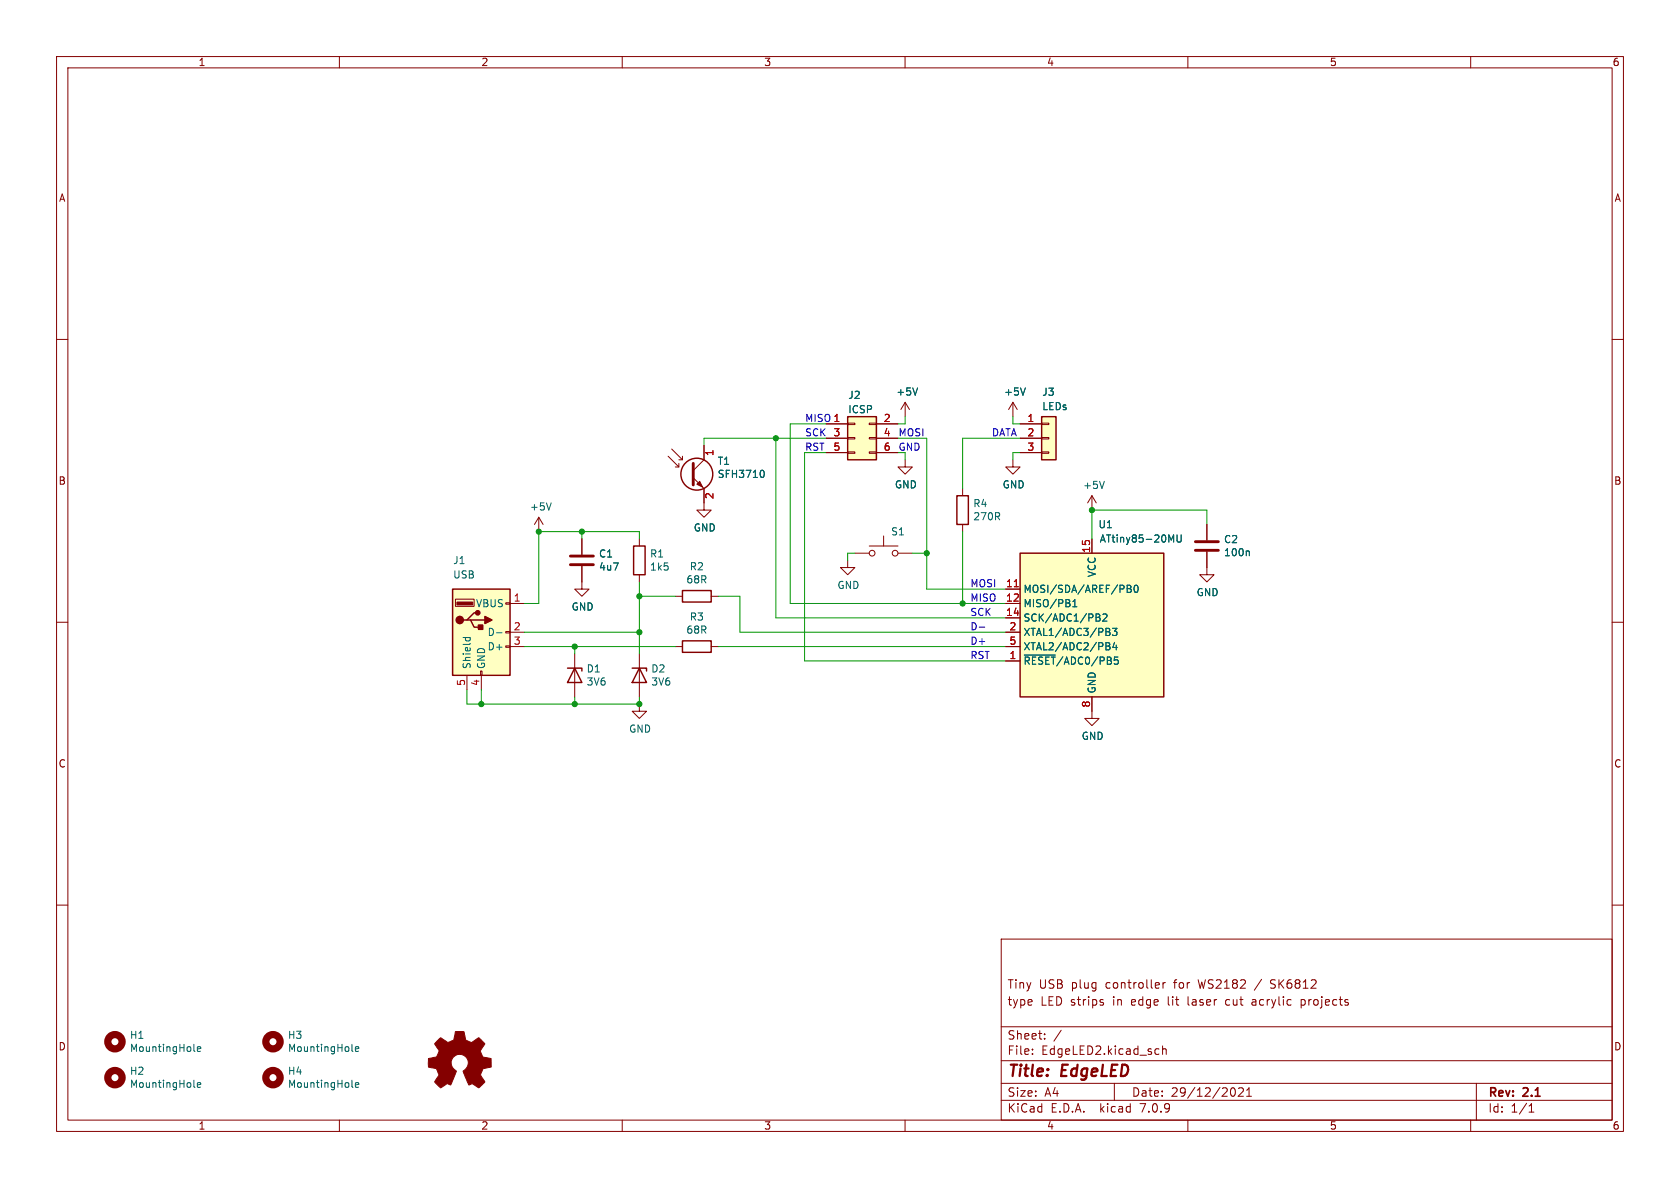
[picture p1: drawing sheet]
<svg xmlns="http://www.w3.org/2000/svg" width="297mm" height="210mm" viewBox="0 0 297 210" stroke-linecap="round" stroke-linejoin="round" font-family="sans-serif">
<g fill="none" stroke="#840000" stroke-width=".18">
<path d="M10 10h277v190h-277zM12 12h273v186h-273zM60 10v2M110 10v2M160 10v2M210 10v2M260 10v2M10 60h2M285 60h2M118.7 79.4l1.9 1.9v-.7M124.5 78.7v2.6l-1.9 1.9M146 74.9h3.9"/>
<path d="M146 77.5h3.9M149.9 79.9h1.2v.2h-1.2zM149.9 77.3h1.2v.3h-1.2zM149.9 74.8h1.2v.3h-1.2zM153.7 79.9h1.2v.2h-1.2zM153.7 77.3h1.2v.3h-1.2zM153.7 74.8h1.2v.3h-1.2zM154.9 74.9h3.8M154.9 77.5h3.8M160 71.1l-.7 1.3M160 71.1v2.6M160 71.1l.8 1.3"/>
<path d="M179.1 71.1l-.8 1.3M179.1 71.1v2.6M179.1 71.1l.7 1.3M180.3 74.9h3.8M180.3 77.5h3.8M184.1 79.9h1.3v.2h-1.3zM184.1 77.3h1.3v.3h-1.3zM184.1 74.8h1.3v.3h-1.3zM95.2 91.4l-.7 1.3M95.2 91.4v2.6M95.2 91.4l.8 1.3M102.9 95.3v2.7"/>
<path d="M113 95.3v1.2M118.1 80.6l1.9 2v-.7M119.4 82.6h.6M120 81.3h.6M122.6 84.5l1.9 1.9v3.8h1.2l-1.2 1.2-1.3-1.2h1.3M146 80h3.9M149.9 99.1v1.2h1.2l-1.2 1.3-1.3-1.3h1.3M151.1 97.8h2.6M153.7 96.5h5M154.9 80h3.8M156.2 94.7v1.8M158.7 97.8h2.6"/>
<path d="M160 81.3v1.3h1.3l-1.3 1.2-1.3-1.2h1.3M170.2 86.4v1.2M170.2 92.7v1.3M179.1 81.3v1.3h1.2l-1.2 1.2-1.3-1.2h1.3M180.3 80h3.8M193 87.6l-.7 1.3M193 87.6v2.6M193 95.3v2.5M193 87.6l.8 1.3M213.4 97.5v4.1h1.2l-1.2 1.3-1.3-1.3h1.3M213.4 92.7v2.8M10 110h2"/>
<path d="M80.5 105.9h3.3v1.3h-3.3zM82.5 119.4v2.5M85 118.6h.2v.8h-.2zM85.1 119.4v2.5M89.4 114.2h.8v.2h-.8zM89.4 111.6h.8v.3h-.8zM89.4 106.6h.8v.2h-.8zM90.2 106.7h2.5M90.2 111.8h2.5M90.2 114.3h2.5M101.6 115.6v7.6M102.9 100.1v4h1.2l-1.2 1.3-1.3-1.3h1.3"/>
<path d="M113 101.6v1.3M113 115.6v7.6M119.4 114.3h1.2M119.4 105.4h1.2M125.7 114.3h1.3M125.7 105.4h1.3M177.8 116.8h2.5M177.8 104.1h2.5M177.8 106.7h2.5M177.8 109.2h2.5M177.8 111.8h2.5M177.8 114.3h2.5"/>
<path d="M285 110h2M113 124.5v1.2h1.3l-1.3 1.3-1.2-1.3h1.2M193 123.2v3.8h1.3l-1.3 1.3-1.2-1.3h1.2M10 160h2M285 160h2M177 166h108v32h-108zM194.9 177.2l.2 .2-.2 .3M194.9 176.7l.1 .1M204.9 173.8l.1 .3-.8 .1M205.6 173.7v1M206 173.7l-.3 .1-.1 .2M216.7 176.8v.8"/>
<path d="M221.8 176.7l-.4 .1M221.9 177.1h-.4a.29 .29 0 0 0-.2 .3 .29 .29 0 0 0 .2 .3h.4M224.6 174.6l.2 .1M224.7 173.3l-.1 .2 .1 .3M230 177.6l.5 .1M230 176.7v1.5M230.5 176.7l-.5 .1M60 198v2M110 198v2M160 198v2M177 194.5h108M177 191.5h108"/>
<path d="M177 187.5h108M177 181.5h108M182.5 186.3v.1M182.5 185.5v.1M184.7 183.6v.1M184.7 182.8v.1M187.6 182.1l-1.3 2M197 191.5v3M204.5 185.4l.4 .1M204.9 186.3l-.4 .1M205.5 185.5l.2-.1 .4 .1 .1 .9M205.5 184.9v1.5"/>
<path d="M210 198v2M217.7 192.4l.2-.1a.81 .81 0 0 1 .6 .6 .81 .81 0 0 1-.3 .8h-.5M219 192.4l.5-.1 .2 .1 .1 .3-.9 1.1h.9M220.4 193.8h.8M220.4 192.7l.4-.4v1.5M260 198v2M261 191.5v6.5M270.3 196.6h.9M270.3 195.5l.4-.4v1.5"/>
<circle cx="154.2" cy="97.8" r=".51"/>
<circle cx="158.2" cy="97.8" r=".51"/>
</g>
<g fill="none" stroke="#840000" stroke-width=".25">
<path d="M149.9 73.7h5v7.6h-5zM184.1 73.7h2.6v7.6h-2.6zM112 96.5h2v5.1h-2zM169.2 87.6h2v5.1h-2zM180.3 97.8h25.4v25.4h-25.4zM80 104.1h10.2v15.3h-10.2zM82.5 109.6h.7l.6 1.3h1.3M83.2 109.6h2.5M84.5 108.3h-.7l-1.3 1.3h-.6M100.3 118.1h2.6v.5M101.6 118.1l1.3 2.6h-2.6zM111.8 118.1h2.5v.5"/>
<path d="M113 118.1l1.3 2.6h-2.5zM120.6 113.3h5.1v2h-5.1zM120.6 104.4h5.1v2h-5.1z"/>
<circle cx="123.2" cy="83.8" r="2.82"/>
</g>
<path d="M100.8 99.8h4.1M100.8 98.3h4.1M122.6 81.9v3.8M211.3 97.3h4.1M211.3 95.8h4.1" fill="none" stroke="#840000" stroke-width=".51"/>
<g fill="none" stroke="#006464" stroke-width=".18">
<path d="M162.2 68.6l-.4 1.2M181.3 68.6l-.5 1.2M97.4 88.9l-.4 1.3M134.7 83.1a.68 .68 0 0 1 .4 .7 .68 .68 0 0 1-.4 .6M195.2 85.1l-.4 1.3M207.1 95.5l.4-.9v1.2M208.1 94.6v1l.2 .2h.4l.1-.2v-1M220.7 97.4l.2 .2v.6M81.9 112.7h1.2M82.3 112.7v.4M83.1 112.7v.4M87.8 111.9h1"/>
<path d="M181.1 115.8h5.5M189.7 107.3h.7M189.7 106.4l.3-.4v1.3M193.8 108.5l.6 .2v.2l-.2 .2M193.8 109.1h.4M194.2 109.1l.3 .3-.1 .3-.6 .1M195 108.7l.5-.2 .2 .4-.8 .9h.8M195.5 111.1l.6 .1 .1 .2-.3 .3M195.5 113.6l.6 .1 .1 .3-.3 .2M195.5 111.7h.4M195.5 114.2h.4M195.9 111.7l.3 .2v.3l-.7 .1"/>
<path d="M195.9 114.2l.3 .3v.3l-.7 .1M196.7 111.1h.8l-.5 .5 .4 .1v.5l-.2 .1-.5-.1M197 113.5l-.3 1h.8M197.3 114v.9M199.3 103.4h.4l.2 .3-.2 .4 .2 .1 .1 .3-.2 .2h-.5zM199.3 104.1h.4M200.7 103.5l.1-.1a.68 .68 0 0 1 .4 .7 .68 .68 0 0 1-.4 .6 .84 .84 0 0 1-.1-1.2zM34.3 185.7l.2 .2M34.3 192l.2 .2M34.9 185.4l.6-.1-.1-.2-.3-.1-.2 .2v.6h.5M34.9 191.8l.6-.1-.1-.3h-.3l-.2 .2v.6h.5M62.2 185.7l.2 .2"/>
<path d="M62.2 192l.2 .2M62.8 185.4l.6-.1v-.2l-.4-.1-.2 .2 .1 .6h.5M62.8 191.8l.6-.1v-.3h-.4l-.2 .2 .1 .6h.5"/>
</g>
<g fill="#ffffc2" stroke="#ffffc2" stroke-width=".18">
<path d="M180.3 97.8h25.4v25.4h-25.4z"/>
<path d="M184.1 73.7h2.6v7.6h-2.6z"/>
<path d="M149.9 73.7h5v7.6h-5z"/>
<path d="M80 104.1h10.2v15.3h-10.2z"/>
</g>
<path d="M179.3 103.7h.7" fill="none" stroke="#a90000" stroke-width=".18"/>
<g fill="none" stroke="#840000" stroke-width="1.3">
<circle cx="20.3" cy="190.5" r="1.27"/>
<circle cx="20.3" cy="184.1" r="1.27"/>
<circle cx="48.3" cy="190.5" r="1.27"/>
<circle cx="48.3" cy="184.1" r="1.27"/>
</g>
<g fill="#840000" stroke="#840000" stroke-width=".25">
<path d="M85.7 109l1.3 .6-1.3 .6z"/>
<path d="M84.6 110.5h.7v.8h-.7z"/>
<circle cx="81.3" cy="109.6" r=".63"/>
<circle cx="84.5" cy="108.3" r=".38"/>
</g>
<g fill="#840000" stroke="#840000" stroke-width=".18">
<path d="M80.8 106.4h2.8v.5h-2.8z"/>
<path d="M77.3 183.9l.6-.5 .9 .6a.62 .62 0 0 0 1 0l.2-.1a1.62 1.62 0 0 0 .5-1.3l.1-.3 1.4 .1 .2 .7a.74 .74 0 0 0 .7 1l.5 .2 1.3-.9 1 1.1-.4 .7a.75 .75 0 0 0-.2 1.2l.2 .4 1.5 .3v1.5l-1.4 .3-.1 .1a1.23 1.23 0 0 0-.2 1.2l.6 1-.1 .2-1 .9-.8-.5a.54 .54 0 0 0-.8 0l-1.1-2.4a2.33 2.33 0 0 0 .9-1.9 1.54 1.54 0 0 0-2.5-.7 1.54 1.54 0 0 0 .4 2.6l-1.1 2.4a.69 .69 0 0 0-1.1 .1l-.6 .4-1.1-1.1 .8-1.2-.2-.5a.71 .71 0 0 0-.9-.7l-.8-.2v-1.5l.5-.1a1.11 1.11 0 0 0 1.2-.7 .72 .72 0 0 0-.2-1.2l-.4-.6z"/>
<path d="M123.2 85.6l.5-.5 .5 1z"/>
</g>
<path d="M173.1 110.9h1" fill="none" stroke="#0000c2" stroke-width=".18"/>
<g fill="none" stroke="#009600" stroke-width=".18">
<path d="M137.2 77.5v31.7h40.6M146 74.9h-6.3v31.8h38.1M146 77.5h-21.5v1.2M158.7 77.5h5.1v26.6h14M160 73.7v1.2h-1.3M179.1 73.7v1.2h1.2M180.3 77.5h-10.1v8.9M102.9 94v1.3M113 95.3v-1.3h-17.8v12.7h-2.5M146 80h-3.8v36.8h35.6M151.1 97.8h-1.2v1.3M160 80v1.3"/>
<path d="M161.3 97.8h2.5M170.2 94v12.7M180.3 80h-1.2v1.3M213.4 92.7v-2.5h-20.4v5.1M92.7 114.3h26.7M92.7 111.8h20.3M101.6 114.3v1.3M113 102.9v12.7M113 105.4h6.4M127 114.3h50.8M127 105.4h3.8v6.4h47M82.5 121.9v2.6h30.5v-1.3"/>
<path d="M85.1 121.9v2.6M101.6 123.2v1.3"/>
</g>
<g fill="#009600" stroke="#009600" stroke-width=".18">
<circle cx="101.6" cy="114.3" r=".46"/>
<circle cx="113" cy="105.4" r=".46"/>
<circle cx="113" cy="111.8" r=".46"/>
<circle cx="102.9" cy="94" r=".46"/>
<circle cx="95.2" cy="94" r=".46"/>
<circle cx="85.1" cy="124.5" r=".46"/>
<circle cx="113" cy="124.5" r=".46"/>
<circle cx="101.6" cy="124.5" r=".46"/>
<circle cx="163.8" cy="97.8" r=".46"/>
<circle cx="137.2" cy="77.5" r=".46"/>
<circle cx="170.2" cy="106.7" r=".46"/>
<circle cx="193" cy="90.2" r=".46"/>
</g>
<g font-size="2.8" fill="#840000">
<text x="178" y="190.9">Title:</text>
<text x="187.7" y="190.9">EdgeLED</text>
</g>
<g font-size="2.1" fill="#840000">
<text x="178" y="178">type</text>
<text x="178" y="175">Tiny</text>
<text x="183.7" y="175">USB</text>
<text x="183.9" y="178">LED strips</text>
<text x="189.5" y="175">plug</text>
<text x="195.6" y="175">controller</text>
<text x="196.9" y="178">in</text>
<text x="200.3" y="178">edge</text>
<text x="206.9" y="178">lit</text>
<text x="207.8" y="175">for</text>
<text x="210.5" y="178">laser</text>
<text x="212.3" y="175">WS2182</text>
<text x="217.4" y="178">cut</text>
<text x="222.2" y="178">acrylic</text>
<text x="222.4" y="175">/</text>
<text x="225.3" y="175">SK6812</text>
<text x="231" y="178">projects</text>
<text x="178" y="184">Sheet:</text>
<text x="178" y="186.7">File:</text>
<text x="184.1" y="186.7">EdgeLED2.kicad_sch</text>
<text x="178" y="196.9">KiCad</text>
<text x="178" y="194.1">Size:</text>
<text x="184.7" y="194.1">A4</text>
<text x="185.7" y="196.9">E.D.A.</text>
<text x="194.6" y="196.9">kicad</text>
<text x="200" y="194.1">Date:</text>
<text x="201.8" y="196.9">7.0.9</text>
<text x="207" y="194.1">29/12/2021</text>
<text x="263" y="194.3">Rev:</text>
<text x="263" y="196.9">Id:</text>
<text x="267.1" y="196.9">1/1</text>
<text x="269.4" y="194.3">2.1</text>
</g>
<g font-size="1.8" fill="#840000">
<text x="35" y="11.9">1</text>
<text x="85" y="11.9">2</text>
<text x="135" y="11.9">3</text>
<text x="185" y="11.9">4</text>
<text x="235" y="11.9">5</text>
<text x="285" y="11.9">6</text>
<text x="10.3" y="35.9">A</text>
<text x="285.3" y="35.9">A</text>
<text x="10.3" y="85.9">B</text>
<text x="285.3" y="85.9">B</text>
<text x="10.3" y="135.9">C</text>
<text x="285.3" y="135.9">C</text>
<text x="10.3" y="185.9">D</text>
<text x="285.3" y="185.9">D</text>
<text x="35" y="199.9">1</text>
<text x="85" y="199.9">2</text>
<text x="135" y="199.9">3</text>
<text x="185" y="199.9">4</text>
<text x="235" y="199.9">5</text>
<text x="285" y="199.9">6</text>
</g>
<g font-size="1.8" fill="#006464">
<text x="149.9" y="70.7">J2</text>
<text x="158.4" y="70.1">+5V</text>
<text x="177.4" y="70.1">+5V</text>
<text x="184.2" y="70.2">J3</text>
<text x="149.9" y="73.3">ICSP</text>
<text x="184.2" y="72.7">LEDs</text>
<text x="126.8" y="82.4">T1</text>
<text x="126.8" y="84.7">SFH3710</text>
<text x="158.1" y="86.5">GND</text>
<text x="172" y="89.9">R4</text>
<text x="177.2" y="86.5">GND</text>
<text x="191.4" y="86.6">+5V</text>
<text x="93.6" y="90.4">+5V</text>
<text x="122.6" y="94.2">GND</text>
<text x="157.4" y="94.8">S1</text>
<text x="172" y="92.2">270R</text>
<text x="194.1" y="93.6">U1</text>
<text x="80" y="99.9">J1</text>
<text x="105.8" y="98.8">C1</text>
<text x="105.8" y="101.1">4u7</text>
<text x="114.8" y="98.8">R1</text>
<text x="114.8" y="101.1">1k5</text>
<text x="121.8" y="101">R2</text>
<text x="194.3" y="96.1">ATtiny85-20MU</text>
<text x="216.3" y="96.2">C2</text>
<text x="216.3" y="98.5">100n</text>
<text x="80" y="102.5">USB</text>
<text x="84.1" y="107.5">VBUS</text>
<text x="121.2" y="103.3">68R</text>
<text x="148" y="104.3">GND</text>
<text x="180.8" y="105">MOSI/SDA/AREF/PB0</text>
<text x="180.8" y="107.5">MISO/PB1</text>
<text x="193.9" y="102.1" transform="rotate(-90 193.9 102.1)">VCC</text>
<text x="211.5" y="105.6">GND</text>
<text x="86.1" y="112.6">D-</text>
<text x="101" y="108.1">GND</text>
<text x="121.2" y="112.2">68R</text>
<text x="121.8" y="109.9">R3</text>
<text x="180.8" y="110.1">SCK/ADC1/PB2</text>
<text x="180.8" y="112.6">XTAL1/ADC3/PB3</text>
<text x="83.4" y="118.4" transform="rotate(-90 83.4 118.4)">Shield</text>
<text x="86" y="118.4" transform="rotate(-90 86 118.4)">GND</text>
<text x="86.1" y="115.2">D+</text>
<text x="103.6" y="119.1">D1</text>
<text x="115" y="119.1">D2</text>
<text x="180.8" y="117.7">~{RESET}/ADC0/PB5</text>
<text x="180.8" y="115.2">XTAL2/ADC2/PB4</text>
<text x="103.6" y="121.4">3V6</text>
<text x="115" y="121.4">3V6</text>
<text x="193.9" y="122.7" transform="rotate(-90 193.9 122.7)">GND</text>
<text x="111.1" y="129.7">GND</text>
<text x="191.1" y="131">GND</text>
<text x="22.9" y="183.8">H1</text>
<text x="50.8" y="183.8">H3</text>
<text x="22.9" y="186.2">MountingHole</text>
<text x="22.9" y="190.2">H2</text>
<text x="50.8" y="186.2">MountingHole</text>
<text x="50.8" y="190.2">H4</text>
<text x="22.9" y="192.5">MountingHole</text>
<text x="50.8" y="192.5">MountingHole</text>
</g>
<g font-size="1.8" fill="#0000c2">
<text x="142.2" y="77.2">SCK</text>
<text x="142.2" y="74.7">MISO 1</text>
<text x="158.7" y="77.2">MOSI</text>
<text x="175.3" y="77.2">DATA</text>
<text x="142.2" y="79.8">RST</text>
<text x="171.4" y="103.9">MOSI</text>
<text x="171.4" y="106.4">MISO</text>
<text x="171.4" y="111.5">D-</text>
<text x="171.4" y="109">SCK</text>
<text x="171.4" y="114.1">D+</text>
<text x="171.4" y="116.6">RST</text>
</g>
<g font-size="1.8" fill="#a90000">
<text x="147.2" y="77.2">3</text>
<text x="147.2" y="74.7">1</text>
<text x="156.1" y="74.7">2</text>
<text x="156.1" y="77.2">4</text>
<text x="181.5" y="74.7">1</text>
<text x="181.5" y="77.2">2</text>
<text x="126.4" y="80.7" transform="rotate(-90 126.4 80.7)">1</text>
<text x="147.2" y="79.8">5</text>
<text x="156.1" y="79.8">6</text>
<text x="181.5" y="79.8">3</text>
<text x="126.4" y="88.3" transform="rotate(-90 126.4 88.3)">2</text>
<text x="192.8" y="97.8" transform="rotate(-90 192.8 97.8)">15</text>
<text x="90.7" y="106.4">1</text>
<text x="177.8" y="103.9">11</text>
<text x="177.8" y="106.4">12</text>
<text x="90.7" y="111.5">2</text>
<text x="177.8" y="109">14</text>
<text x="178.4" y="111.5">2</text>
<text x="90.7" y="114">3</text>
<text x="178.4" y="116.6">1</text>
<text x="178.4" y="114">5</text>
<text x="82.3" y="121.4" transform="rotate(-90 82.3 121.4)">5</text>
<text x="84.8" y="121.4" transform="rotate(-90 84.8 121.4)">4</text>
<text x="192.8" y="125.2" transform="rotate(-90 192.8 125.2)">8</text>
</g>
<text font-size="1.8" fill="#009600" x="158.7" y="79.8">GND</text>
</svg>
